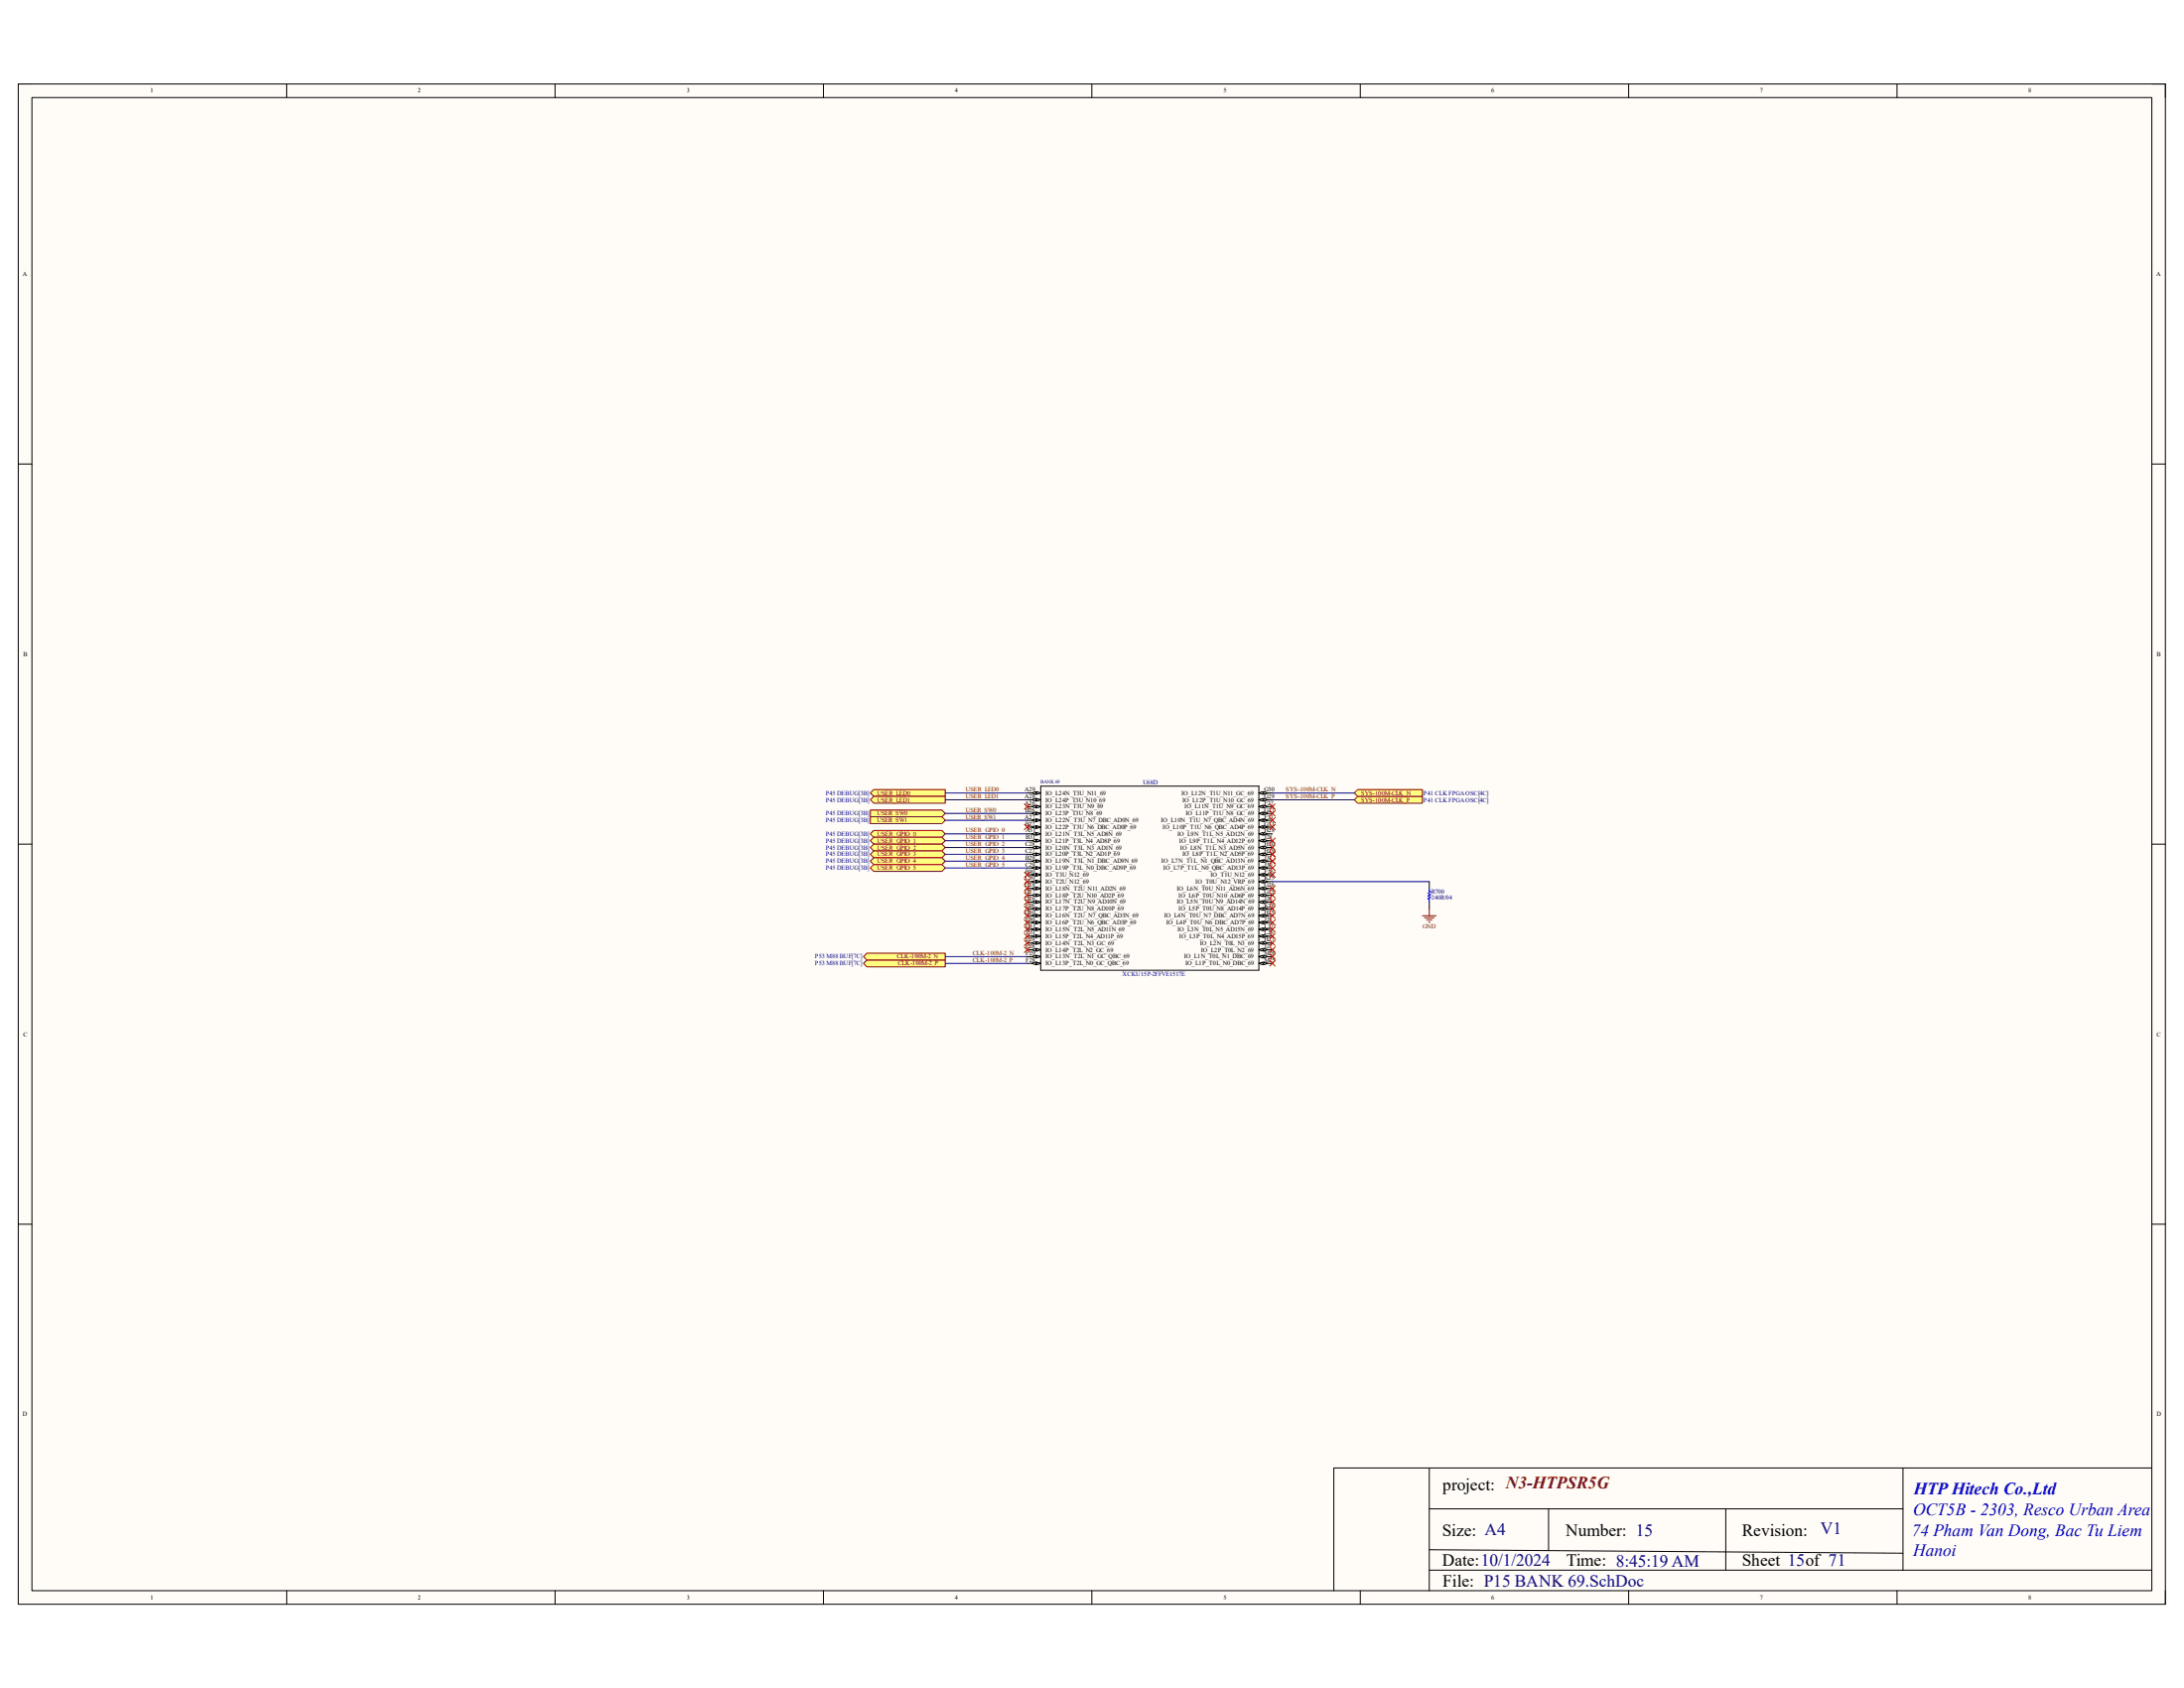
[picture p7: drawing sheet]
<svg xmlns="http://www.w3.org/2000/svg" width="279mm" height="216mm" viewBox="0 0 279 216" stroke-linecap="round" stroke-linejoin="round" font-family="sans-serif">
<path d="M2.3 10.7h274.7v194.5h-274.7z" fill-rule="evenodd" fill="#fffcf8"/>
<path d="M2.3 10.7h274.7v194.5h-274.7z" fill="none" stroke="#000" stroke-width=".13"/>
<path d="M4.1 12.5h271.2v191h-271.2z" fill-rule="evenodd" fill="#fffcf8"/>
<g fill="none" stroke="#000" stroke-width=".13">
<path d="M2.3 10.7h1.8M4.1 12.5h271.2v191h-271.2zM36.7 10.7v1.8M71 10.7v1.8M105.3 10.7v1.8M139.7 10.7v1.8M174 10.7v1.8M208.4 10.7v1.8M242.7 10.7v1.8M275.3 10.7h1.7v1.8M2.3 59.3h1.8M275.3 59.4h1.7"/>
<path d="M2.3 108h1.8M133.1 100.6h27.9v23.5h-27.9zM182.8 112.8v.8M182.8 115.4v.8M275.3 108h1.7M161 123.2h1.8M2.3 156.6h1.8M275.3 156.6h1.7M182.8 187.8v15.7M182.8 193h60.6M182.8 198.2l60.6 .5M198.1 193v5.3"/>
<path d="M220.8 193v7.8M243.4 187.8v13M275.3 187.8h-104.7v15.7M36.7 203.5v1.7M71 203.5v1.7M105.3 203.5v1.7M139.7 203.5v1.7M174 203.5v1.7M182.8 200.8h92.5M208.4 203.5v1.7M242.7 203.5v1.7M277 203.5v1.7"/>
</g>
<path d="M182.8 113.6v.4l.2 .1-.3 .1 .3 .2-.3 .2 .3 .2-.3 .1 .1 .1v.4" fill="none" stroke="#00f" stroke-width=".13"/>
<path d="M182 117.1h1.7M182.2 117.4h1.3M182.5 117.6h.7M182.8 117.9h.1M182.8 116.2v.9" fill="none" stroke="#800000" stroke-width=".13"/>
<path d="M161 123.2l.6-.2v.4z" fill="#f8fcff"/>
<path d="M161 123.2l.6-.2v.4z" fill="none" stroke="#000" stroke-width=".13"/>
<path d="M161.7 123l.5 .2-.5 .2z" fill="#f8fcff"/>
<path d="M161 122.4h1.8M161.7 123l.5 .2-.5 .2z" fill="none" stroke="#000" stroke-width=".13"/>
<path d="M161 122.4l.6-.2v.3z" fill="#f8fcff"/>
<path d="M161 122.4l.6-.2v.3z" fill="none" stroke="#000" stroke-width=".13"/>
<path d="M161.7 122.2l.5 .2-.5 .1z" fill="#f8fcff"/>
<path d="M161 121.5h1.8M161.7 122.2l.5 .2-.5 .1z" fill="none" stroke="#000" stroke-width=".13"/>
<path d="M161 121.5l.6-.2v.4z" fill="#f8fcff"/>
<path d="M161 121.5l.6-.2v.4z" fill="none" stroke="#000" stroke-width=".13"/>
<path d="M161.7 121.3l.5 .2-.5 .2z" fill="#f8fcff"/>
<path d="M161 120.6h1.8M161.7 121.3l.5 .2-.5 .2z" fill="none" stroke="#000" stroke-width=".13"/>
<path d="M161 120.6l.6-.2v.4z" fill="#f8fcff"/>
<path d="M161 120.6l.6-.2v.4z" fill="none" stroke="#000" stroke-width=".13"/>
<path d="M161.7 120.4l.5 .2-.5 .2z" fill="#f8fcff"/>
<path d="M161 119.7h1.8M161.7 120.4l.5 .2-.5 .2z" fill="none" stroke="#000" stroke-width=".13"/>
<path d="M161 119.7l.6-.1v.3z" fill="#f8fcff"/>
<path d="M161 119.7l.6-.1v.3z" fill="none" stroke="#000" stroke-width=".13"/>
<path d="M161.7 119.6l.5 .1-.5 .2z" fill="#f8fcff"/>
<path d="M161 118.9h1.8M161.7 119.6l.5 .1-.5 .2z" fill="none" stroke="#000" stroke-width=".13"/>
<path d="M161 118.9l.6-.2v.3z" fill="#f8fcff"/>
<path d="M161 118.9l.6-.2v.3z" fill="none" stroke="#000" stroke-width=".13"/>
<path d="M161.7 118.7l.5 .2-.5 .1z" fill="#f8fcff"/>
<path d="M161 118h1.8M161.7 118.7l.5 .2-.5 .1z" fill="none" stroke="#000" stroke-width=".13"/>
<path d="M161 118l.6-.2v.4z" fill="#f8fcff"/>
<path d="M161 118l.6-.2v.4z" fill="none" stroke="#000" stroke-width=".13"/>
<path d="M161.7 117.8l.5 .2-.5 .2z" fill="#f8fcff"/>
<path d="M161 117.1h1.8M161.7 117.8l.5 .2-.5 .2z" fill="none" stroke="#000" stroke-width=".13"/>
<path d="M161 117.1l.6-.2v.4z" fill="#f8fcff"/>
<path d="M161 117.1l.6-.2v.4z" fill="none" stroke="#000" stroke-width=".13"/>
<path d="M161.7 116.9l.5 .2-.5 .2z" fill="#f8fcff"/>
<path d="M161 116.2h1.8M161.7 116.9l.5 .2-.5 .2z" fill="none" stroke="#000" stroke-width=".13"/>
<path d="M161 116.2l.6-.1v.3z" fill="#f8fcff"/>
<path d="M161 116.2l.6-.1v.3z" fill="none" stroke="#000" stroke-width=".13"/>
<path d="M161.7 116.1l.5 .1-.5 .2z" fill="#f8fcff"/>
<path d="M161 115.4h1.8M161.7 116.1l.5 .1-.5 .2z" fill="none" stroke="#000" stroke-width=".13"/>
<path d="M161 115.4l.6-.2v.3z" fill="#f8fcff"/>
<path d="M161 115.4l.6-.2v.3z" fill="none" stroke="#000" stroke-width=".13"/>
<path d="M161.7 115.2l.5 .2-.5 .1z" fill="#f8fcff"/>
<path d="M161 114.5h1.8M161.7 115.2l.5 .2-.5 .1z" fill="none" stroke="#000" stroke-width=".13"/>
<path d="M161 114.5l.6-.2v.4z" fill="#f8fcff"/>
<path d="M161 114.5l.6-.2v.4z" fill="none" stroke="#000" stroke-width=".13"/>
<path d="M161.7 114.3l.5 .2-.5 .2z" fill="#f8fcff"/>
<path d="M161 113.6h1.8M161.7 114.3l.5 .2-.5 .2z" fill="none" stroke="#000" stroke-width=".13"/>
<path d="M161 113.6l.6-.1v.3z" fill="#f8fcff"/>
<path d="M161 113.6l.6-.1v.3z" fill="none" stroke="#000" stroke-width=".13"/>
<path d="M161.7 113.5l.5 .1-.5 .2z" fill="#f8fcff"/>
<path d="M161 112.8h1.8M161.7 113.5l.5 .1-.5 .2z" fill="none" stroke="#000" stroke-width=".13"/>
<path d="M161 112.8l.6-.2v.3z" fill="#f8fcff"/>
<path d="M161 112.8l.6-.2v.3z" fill="none" stroke="#000" stroke-width=".13"/>
<path d="M161.7 112.6l.5 .2-.5 .1z" fill="#f8fcff"/>
<path d="M161 111.9h1.8M161.7 112.6l.5 .2-.5 .1z" fill="none" stroke="#000" stroke-width=".13"/>
<path d="M161 111.9l.6-.2v.4z" fill="#f8fcff"/>
<path d="M161 111.9l.6-.2v.4z" fill="none" stroke="#000" stroke-width=".13"/>
<path d="M161.7 111.7l.5 .2-.5 .2z" fill="#f8fcff"/>
<path d="M161 111h1.8M161.7 111.7l.5 .2-.5 .2z" fill="none" stroke="#000" stroke-width=".13"/>
<path d="M161 111l.6-.2v.4z" fill="#f8fcff"/>
<path d="M161 111l.6-.2v.4z" fill="none" stroke="#000" stroke-width=".13"/>
<path d="M161.7 110.8l.5 .2-.5 .2z" fill="#f8fcff"/>
<path d="M161 110.1h1.8M161.7 110.8l.5 .2-.5 .2z" fill="none" stroke="#000" stroke-width=".13"/>
<path d="M161 110.1l.6-.1v.3z" fill="#f8fcff"/>
<path d="M161 110.1l.6-.1v.3z" fill="none" stroke="#000" stroke-width=".13"/>
<path d="M161.7 110l.5 .1-.5 .2z" fill="#f8fcff"/>
<path d="M161 109.3h1.8M161.7 110l.5 .1-.5 .2z" fill="none" stroke="#000" stroke-width=".13"/>
<path d="M161 109.3l.6-.2v.3z" fill="#f8fcff"/>
<path d="M161 109.3l.6-.2v.3z" fill="none" stroke="#000" stroke-width=".13"/>
<path d="M161.7 109.1l.5 .2-.5 .1z" fill="#f8fcff"/>
<path d="M161 108.4h1.8M161.7 109.1l.5 .2-.5 .1z" fill="none" stroke="#000" stroke-width=".13"/>
<path d="M161 108.4l.6-.2v.4z" fill="#f8fcff"/>
<path d="M161 108.4l.6-.2v.4z" fill="none" stroke="#000" stroke-width=".13"/>
<path d="M161.7 108.2l.5 .2-.5 .2z" fill="#f8fcff"/>
<path d="M161 107.5h1.8M161.7 108.2l.5 .2-.5 .2z" fill="none" stroke="#000" stroke-width=".13"/>
<path d="M161 107.5l.6-.1v.3z" fill="#f8fcff"/>
<path d="M161 107.5l.6-.1v.3z" fill="none" stroke="#000" stroke-width=".13"/>
<path d="M161.7 107.4l.5 .1-.5 .2z" fill="#f8fcff"/>
<path d="M161 106.7h1.8M161.7 107.4l.5 .1-.5 .2z" fill="none" stroke="#000" stroke-width=".13"/>
<path d="M161 106.7l.6-.2v.3z" fill="#f8fcff"/>
<path d="M161 106.7l.6-.2v.3z" fill="none" stroke="#000" stroke-width=".13"/>
<path d="M161.7 106.5l.5 .2-.5 .1z" fill="#f8fcff"/>
<path d="M161 105.8h1.8M161.7 106.5l.5 .2-.5 .1z" fill="none" stroke="#000" stroke-width=".13"/>
<path d="M161 105.8l.6-.2v.4z" fill="#f8fcff"/>
<path d="M161 105.8l.6-.2v.4z" fill="none" stroke="#000" stroke-width=".13"/>
<path d="M161.7 105.6l.5 .2-.5 .2z" fill="#f8fcff"/>
<path d="M161 104.9h1.8M161.7 105.6l.5 .2-.5 .2z" fill="none" stroke="#000" stroke-width=".13"/>
<path d="M161 104.9l.6-.2v.4z" fill="#f8fcff"/>
<path d="M161 104.9l.6-.2v.4z" fill="none" stroke="#000" stroke-width=".13"/>
<path d="M161.7 104.7l.5 .2-.5 .2z" fill="#f8fcff"/>
<path d="M161 104h1.8M161.7 104.7l.5 .2-.5 .2z" fill="none" stroke="#000" stroke-width=".13"/>
<path d="M161 104l.6-.1v.3z" fill="#f8fcff"/>
<path d="M161 104l.6-.1v.3z" fill="none" stroke="#000" stroke-width=".13"/>
<path d="M161.7 103.9l.5 .1-.5 .2z" fill="#f8fcff"/>
<path d="M161 103.2h1.8M161.7 103.9l.5 .1-.5 .2z" fill="none" stroke="#000" stroke-width=".13"/>
<path d="M161 103.2l.6-.2v.3z" fill="#f8fcff"/>
<path d="M161 103.2l.6-.2v.3z" fill="none" stroke="#000" stroke-width=".13"/>
<path d="M161.7 103l.5 .2-.5 .1z" fill="#f8fcff"/>
<path d="M161 102.3h1.8M161.7 103l.5 .2-.5 .1z" fill="none" stroke="#000" stroke-width=".13"/>
<path d="M161 102.3l.6-.2v.4z" fill="#f8fcff"/>
<path d="M161 102.3l.6-.2v.4z" fill="none" stroke="#000" stroke-width=".13"/>
<path d="M161.7 102.1l.5 .2-.5 .2z" fill="#f8fcff"/>
<path d="M161 101.4h1.8M161.7 102.1l.5 .2-.5 .2z" fill="none" stroke="#000" stroke-width=".13"/>
<path d="M161 101.4l.6-.1v.3z" fill="#f8fcff"/>
<path d="M161 101.4l.6-.1v.3z" fill="none" stroke="#000" stroke-width=".13"/>
<path d="M161.7 101.3l.5 .1-.5 .2z" fill="#f8fcff"/>
<path d="M161.7 101.3l.5 .1-.5 .2zM131.4 123.2h1.7" fill="none" stroke="#000" stroke-width=".13"/>
<path d="M132.6 123l.5 .2-.5 .2z" fill="#f8fcff"/>
<path d="M132.6 123l.5 .2-.5 .2z" fill="none" stroke="#000" stroke-width=".13"/>
<path d="M132 123.2l.5-.2v.4z" fill="#f8fcff"/>
<path d="M131.4 122.4h1.7M132 123.2l.5-.2v.4z" fill="none" stroke="#000" stroke-width=".13"/>
<path d="M132.6 122.2l.5 .2-.5 .1z" fill="#f8fcff"/>
<path d="M132.6 122.2l.5 .2-.5 .1z" fill="none" stroke="#000" stroke-width=".13"/>
<path d="M132 122.4l.5-.2v.3z" fill="#f8fcff"/>
<path d="M131.4 121.5h1.7M132 122.4l.5-.2v.3z" fill="none" stroke="#000" stroke-width=".13"/>
<path d="M132.6 121.3l.5 .2-.5 .2z" fill="#f8fcff"/>
<path d="M132.6 121.3l.5 .2-.5 .2z" fill="none" stroke="#000" stroke-width=".13"/>
<path d="M132 121.5l.5-.2v.4z" fill="#f8fcff"/>
<path d="M131.4 120.6h1.7M132 121.5l.5-.2v.4z" fill="none" stroke="#000" stroke-width=".13"/>
<path d="M132.6 120.4l.5 .2-.5 .2z" fill="#f8fcff"/>
<path d="M132.6 120.4l.5 .2-.5 .2z" fill="none" stroke="#000" stroke-width=".13"/>
<path d="M132 120.6l.5-.2v.4z" fill="#f8fcff"/>
<path d="M131.4 119.7h1.7M132 120.6l.5-.2v.4z" fill="none" stroke="#000" stroke-width=".13"/>
<path d="M132.6 119.6l.5 .1-.5 .2z" fill="#f8fcff"/>
<path d="M132.6 119.6l.5 .1-.5 .2z" fill="none" stroke="#000" stroke-width=".13"/>
<path d="M132 119.7l.5-.1v.3z" fill="#f8fcff"/>
<path d="M131.4 118.9h1.7M132 119.7l.5-.1v.3z" fill="none" stroke="#000" stroke-width=".13"/>
<path d="M132.6 118.7l.5 .2-.5 .1z" fill="#f8fcff"/>
<path d="M132.6 118.7l.5 .2-.5 .1z" fill="none" stroke="#000" stroke-width=".13"/>
<path d="M132 118.9l.5-.2v.3z" fill="#f8fcff"/>
<path d="M131.4 118h1.7M132 118.9l.5-.2v.3z" fill="none" stroke="#000" stroke-width=".13"/>
<path d="M132.6 117.8l.5 .2-.5 .2z" fill="#f8fcff"/>
<path d="M132.6 117.8l.5 .2-.5 .2z" fill="none" stroke="#000" stroke-width=".13"/>
<path d="M132 118l.5-.2v.4z" fill="#f8fcff"/>
<path d="M131.4 117.1h1.7M132 118l.5-.2v.4z" fill="none" stroke="#000" stroke-width=".13"/>
<path d="M132.6 116.9l.5 .2-.5 .2z" fill="#f8fcff"/>
<path d="M132.6 116.9l.5 .2-.5 .2z" fill="none" stroke="#000" stroke-width=".13"/>
<path d="M132 117.1l.5-.2v.4z" fill="#f8fcff"/>
<path d="M131.4 116.2h1.7M132 117.1l.5-.2v.4z" fill="none" stroke="#000" stroke-width=".13"/>
<path d="M132.6 116.1l.5 .1-.5 .2z" fill="#f8fcff"/>
<path d="M132.6 116.1l.5 .1-.5 .2z" fill="none" stroke="#000" stroke-width=".13"/>
<path d="M132 116.2l.5-.1v.3z" fill="#f8fcff"/>
<path d="M131.4 115.4h1.7M132 116.2l.5-.1v.3z" fill="none" stroke="#000" stroke-width=".13"/>
<path d="M132.6 115.2l.5 .2-.5 .1z" fill="#f8fcff"/>
<path d="M132.6 115.2l.5 .2-.5 .1z" fill="none" stroke="#000" stroke-width=".13"/>
<path d="M132 115.4l.5-.2v.3z" fill="#f8fcff"/>
<path d="M131.4 114.5h1.7M132 115.4l.5-.2v.3z" fill="none" stroke="#000" stroke-width=".13"/>
<path d="M132.6 114.3l.5 .2-.5 .2z" fill="#f8fcff"/>
<path d="M132.6 114.3l.5 .2-.5 .2z" fill="none" stroke="#000" stroke-width=".13"/>
<path d="M132 114.5l.5-.2v.4z" fill="#f8fcff"/>
<path d="M131.4 113.6h1.7M132 114.5l.5-.2v.4z" fill="none" stroke="#000" stroke-width=".13"/>
<path d="M132.6 113.5l.5 .1-.5 .2z" fill="#f8fcff"/>
<path d="M132.6 113.5l.5 .1-.5 .2z" fill="none" stroke="#000" stroke-width=".13"/>
<path d="M132 113.6l.5-.1v.3z" fill="#f8fcff"/>
<path d="M131.4 112.8h1.7M132 113.6l.5-.1v.3z" fill="none" stroke="#000" stroke-width=".13"/>
<path d="M132.6 112.6l.5 .2-.5 .1z" fill="#f8fcff"/>
<path d="M132.6 112.6l.5 .2-.5 .1z" fill="none" stroke="#000" stroke-width=".13"/>
<path d="M132 112.8l.5-.2v.3z" fill="#f8fcff"/>
<path d="M131.4 111.9h1.7M132 112.8l.5-.2v.3z" fill="none" stroke="#000" stroke-width=".13"/>
<path d="M132.6 111.7l.5 .2-.5 .2z" fill="#f8fcff"/>
<path d="M132.6 111.7l.5 .2-.5 .2z" fill="none" stroke="#000" stroke-width=".13"/>
<path d="M132 111.9l.5-.2v.4z" fill="#f8fcff"/>
<path d="M131.4 111h1.7M132 111.9l.5-.2v.4z" fill="none" stroke="#000" stroke-width=".13"/>
<path d="M132.6 110.8l.5 .2-.5 .2z" fill="#f8fcff"/>
<path d="M132.6 110.8l.5 .2-.5 .2z" fill="none" stroke="#000" stroke-width=".13"/>
<path d="M132 111l.5-.2v.4z" fill="#f8fcff"/>
<path d="M131.4 110.1h1.7M132 111l.5-.2v.4z" fill="none" stroke="#000" stroke-width=".13"/>
<path d="M132.6 110l.5 .1-.5 .2z" fill="#f8fcff"/>
<path d="M132.6 110l.5 .1-.5 .2z" fill="none" stroke="#000" stroke-width=".13"/>
<path d="M132 110.1l.5-.1v.3z" fill="#f8fcff"/>
<path d="M131.4 109.3h1.7M132 110.1l.5-.1v.3z" fill="none" stroke="#000" stroke-width=".13"/>
<path d="M132.6 109.1l.5 .2-.5 .1z" fill="#f8fcff"/>
<path d="M132.6 109.1l.5 .2-.5 .1z" fill="none" stroke="#000" stroke-width=".13"/>
<path d="M132 109.3l.5-.2v.3z" fill="#f8fcff"/>
<path d="M131.4 108.4h1.7M132 109.3l.5-.2v.3z" fill="none" stroke="#000" stroke-width=".13"/>
<path d="M132.6 108.2l.5 .2-.5 .2z" fill="#f8fcff"/>
<path d="M132.6 108.2l.5 .2-.5 .2z" fill="none" stroke="#000" stroke-width=".13"/>
<path d="M132 108.4l.5-.2v.4z" fill="#f8fcff"/>
<path d="M131.4 107.5h1.7M132 108.4l.5-.2v.4z" fill="none" stroke="#000" stroke-width=".13"/>
<path d="M132.6 107.4l.5 .1-.5 .2z" fill="#f8fcff"/>
<path d="M132.6 107.4l.5 .1-.5 .2z" fill="none" stroke="#000" stroke-width=".13"/>
<path d="M132 107.5l.5-.1v.3z" fill="#f8fcff"/>
<path d="M131.4 106.7h1.7M132 107.5l.5-.1v.3z" fill="none" stroke="#000" stroke-width=".13"/>
<path d="M132.6 106.5l.5 .2-.5 .1z" fill="#f8fcff"/>
<path d="M132.6 106.5l.5 .2-.5 .1z" fill="none" stroke="#000" stroke-width=".13"/>
<path d="M132 106.7l.5-.2v.3z" fill="#f8fcff"/>
<path d="M131.4 105.8h1.7M132 106.7l.5-.2v.3z" fill="none" stroke="#000" stroke-width=".13"/>
<path d="M132.6 105.6l.5 .2-.5 .2z" fill="#f8fcff"/>
<path d="M132.6 105.6l.5 .2-.5 .2z" fill="none" stroke="#000" stroke-width=".13"/>
<path d="M132 105.8l.5-.2v.4z" fill="#f8fcff"/>
<path d="M131.4 104.9h1.7M132 105.8l.5-.2v.4z" fill="none" stroke="#000" stroke-width=".13"/>
<path d="M132.6 104.7l.5 .2-.5 .2z" fill="#f8fcff"/>
<path d="M132.6 104.7l.5 .2-.5 .2z" fill="none" stroke="#000" stroke-width=".13"/>
<path d="M132 104.9l.5-.2v.4z" fill="#f8fcff"/>
<path d="M131.4 104h1.7M132 104.9l.5-.2v.4z" fill="none" stroke="#000" stroke-width=".13"/>
<path d="M132.6 103.9l.5 .1-.5 .2z" fill="#f8fcff"/>
<path d="M132.6 103.9l.5 .1-.5 .2z" fill="none" stroke="#000" stroke-width=".13"/>
<path d="M132 104l.5-.1v.3z" fill="#f8fcff"/>
<path d="M131.4 103.2h1.7M132 104l.5-.1v.3z" fill="none" stroke="#000" stroke-width=".13"/>
<path d="M132.6 103l.5 .2-.5 .1z" fill="#f8fcff"/>
<path d="M132.6 103l.5 .2-.5 .1z" fill="none" stroke="#000" stroke-width=".13"/>
<path d="M132 103.2l.5-.2v.3z" fill="#f8fcff"/>
<path d="M131.4 102.3h1.7M132 103.2l.5-.2v.3z" fill="none" stroke="#000" stroke-width=".13"/>
<path d="M132.6 102.1l.5 .2-.5 .2z" fill="#f8fcff"/>
<path d="M132.6 102.1l.5 .2-.5 .2z" fill="none" stroke="#000" stroke-width=".13"/>
<path d="M132 102.3l.5-.2v.4z" fill="#f8fcff"/>
<path d="M131.4 101.4h1.7M132 102.3l.5-.2v.4z" fill="none" stroke="#000" stroke-width=".13"/>
<path d="M132.6 101.3l.5 .1-.5 .2z" fill="#f8fcff"/>
<path d="M132.6 101.3l.5 .1-.5 .2z" fill="none" stroke="#000" stroke-width=".13"/>
<path d="M132 101.4l.5-.1v.3z" fill="#f8fcff"/>
<path d="M132 101.4l.5-.1v.3z" fill="none" stroke="#000" stroke-width=".13"/>
<path d="M111.8 101h9.1v.9h-9.1l-.5-.5z" fill-rule="evenodd" fill="#ffff80"/>
<path d="M111.8 101h9.1v.9h-9.1l-.5-.5z" fill="none" stroke="#800000" stroke-width=".13"/>
<path d="M111.3 102.3l.5-.4h9.1v.8h-9.1z" fill-rule="evenodd" fill="#ffff80"/>
<path d="M111.3 102.3l.5-.4h9.1v.8h-9.1z" fill="none" stroke="#800000" stroke-width=".13"/>
<path d="M111.3 103.6h9.2l.4 .4-.4 .5h-9.2z" fill-rule="evenodd" fill="#ffff80"/>
<path d="M111.3 103.6h9.2l.4 .4-.4 .5h-9.2z" fill="none" stroke="#800000" stroke-width=".13"/>
<path d="M111.3 104.5h9.2l.4 .4-.4 .4h-9.2z" fill-rule="evenodd" fill="#ffff80"/>
<path d="M111.3 104.5h9.2l.4 .4-.4 .4h-9.2z" fill="none" stroke="#800000" stroke-width=".13"/>
<path d="M111.8 106.2h8.7l.4 .5-.4 .4h-8.7l-.5-.4z" fill-rule="evenodd" fill="#ffff80"/>
<path d="M111.8 106.2h8.7l.4 .5-.4 .4h-8.7l-.5-.4z" fill="none" stroke="#800000" stroke-width=".13"/>
<path d="M111.3 107.5l.5-.4h8.7l.4 .4-.4 .5h-8.7z" fill-rule="evenodd" fill="#ffff80"/>
<path d="M111.3 107.5l.5-.4h8.7l.4 .4-.4 .5h-8.7z" fill="none" stroke="#800000" stroke-width=".13"/>
<path d="M111.8 108h8.7l.4 .4-.4 .4h-8.7l-.5-.4z" fill-rule="evenodd" fill="#ffff80"/>
<path d="M111.8 108h8.7l.4 .4-.4 .4h-8.7l-.5-.4z" fill="none" stroke="#800000" stroke-width=".13"/>
<path d="M111.8 108.8h8.7l.4 .5-.4 .4h-8.7l-.5-.4z" fill-rule="evenodd" fill="#ffff80"/>
<path d="M111.8 108.8h8.7l.4 .5-.4 .4h-8.7l-.5-.4z" fill="none" stroke="#800000" stroke-width=".13"/>
<path d="M111.8 109.7h8.7l.4 .4-.4 .5h-8.7l-.5-.5z" fill-rule="evenodd" fill="#ffff80"/>
<path d="M111.8 109.7h8.7l.4 .4-.4 .5h-8.7l-.5-.5z" fill="none" stroke="#800000" stroke-width=".13"/>
<path d="M111.3 111l.5-.4h8.7l.4 .4-.4 .5h-8.7z" fill-rule="evenodd" fill="#ffff80"/>
<path d="M111.3 111l.5-.4h8.7l.4 .4-.4 .5h-8.7z" fill="none" stroke="#800000" stroke-width=".13"/>
<path d="M110.9 122.8h10v.9h-10l-.4-.5z" fill-rule="evenodd" fill="#ffff80"/>
<path d="M110.9 122.8h10v.9h-10l-.4-.5z" fill="none" stroke="#800000" stroke-width=".13"/>
<path d="M110.9 121.9h10v.9h-10l-.4-.4z" fill-rule="evenodd" fill="#ffff80"/>
<path d="M110.9 121.9h10v.9h-10l-.4-.4z" fill="none" stroke="#800000" stroke-width=".13"/>
<path d="M173.7 101.9h8.3v.8h-8.3l-.4-.4z" fill-rule="evenodd" fill="#ffff80"/>
<path d="M173.7 101.9h8.3v.8h-8.3l-.4-.4z" fill="none" stroke="#800000" stroke-width=".13"/>
<path d="M173.7 101h8.3v.9h-8.3l-.4-.5z" fill-rule="evenodd" fill="#ffff80"/>
<path d="M173.7 101h8.3v.9h-8.3l-.4-.5z" fill="none" stroke="#800000" stroke-width=".13"/>
<g fill="none" stroke="#000080" stroke-width=".13">
<path d="M120.9 102.3h10.5M120.9 111h10.5M120.9 110.1h10.5M120.9 109.3h10.5M120.9 108.4h10.5M120.9 107.5h10.5M120.9 106.7h10.5M120.9 104.9h10.5M120.9 104h10.5M120.9 101.4h10.5M162.8 102.3h10.5M162.8 112.8h20"/>
<path d="M162.8 101.4h10.5M120.9 123.2h10.5M120.9 122.4h10.5"/>
</g>
<g fill="none" stroke="#f00" stroke-width=".13">
<path d="M131 111.5l.7 .7M131 112.4l.7 .7M131 113.3l.7 .7M131 114.2l.7 .7M131 115l.7 .7M131 115.9l.7 .7M131 116.8l.7 .7M131 117.6l.7 .7M131 118.5l.7 .7M131 119.4l.7 .7M131 102.8l.7 .7M131 105.4l.7 .7"/>
<path d="M131.7 111.5l-.7 .7M131.7 112.4l-.7 .7M131.7 113.3l-.7 .7M131.7 114.2l-.7 .7M131.7 115l-.7 .7M131.7 115.9l-.7 .7M131.7 116.8l-.7 .7M131.7 117.6l-.7 .7M131.7 118.5l-.7 .7M131.7 119.4l-.7 .7M131.7 102.8l-.7 .7M131.7 105.4l-.7 .7"/>
<path d="M162.4 102.8l.7 .7M162.4 103.7l.7 .7M162.4 104.6l.7 .7M162.4 105.4l.7 .7M162.4 107.2l.7 .7M162.4 108.1l.7 .6M162.4 108.9l.7 .7M162.4 109.8l.7 .7M162.4 110.7l.7 .7M162.4 111.5l.7 .7M162.4 113.3l.7 .7M162.4 114.2l.7 .7"/>
<path d="M162.4 115l.7 .7M162.4 115.9l.7 .7M162.4 116.8l.7 .7M162.4 117.6l.7 .7M162.4 118.5l.7 .7M162.4 119.4l.7 .7M163.1 102.8l-.7 .7M163.1 103.7l-.7 .7M163.1 104.6l-.7 .7M163.1 105.4l-.7 .7M163.1 107.2l-.7 .7M163.1 108.1l-.7 .6"/>
<path d="M163.1 108.9l-.7 .7M163.1 109.8l-.7 .7M163.1 110.7l-.7 .7M163.1 111.5l-.7 .7M163.1 113.3l-.7 .7M163.1 114.2l-.7 .7M163.1 115l-.7 .7M163.1 115.9l-.7 .7M163.1 116.8l-.7 .7M163.1 117.6l-.7 .7M163.1 118.5l-.7 .7M163.1 119.4l-.7 .7"/>
<path d="M131 120.3l.7 .7M131 121.1l.7 .7M131.7 120.3l-.7 .7M131.7 121.1l-.7 .7M162.4 120.3l.7 .7M162.4 121.1l.7 .7M162.4 122l.7 .7M162.4 122.9l.7 .7M163.1 120.3l-.7 .7M163.1 121.1l-.7 .7M163.1 122l-.7 .7M163.1 122.9l-.7 .7"/>
</g>
<g font-size="2.2">
<text x="184.6" y="190.6">project: N3-HTPSR5G</text>
<text x="184.5" y="196.4">Size: A4</text>
<text x="200.3" y="196.4">Number: 15</text>
<text x="222.8" y="196.4">Revision:</text>
<text x="184.5" y="200.3">Date:10/1/2024</text>
<text x="184.6" y="202.9">File: P15 BANK 69.SchDoc</text>
<text x="200.4" y="200.3">Time: 8:45:19 AM</text>
<text x="222.8" y="200.3">Sheet 15of 71</text>
</g>
<g font-size="2.2" fill="#00f">
<text x="244.8" y="191.2">HTP Hitech Co.,Ltd</text>
<text x="244.6" y="196.5">74 Pham Van Dong, Bac Tu Liem</text>
<text x="244.7" y="193.8">OCT5B - 2303, Resco Urban Area</text>
<text x="244.7" y="199.1">Hanoi</text>
</g>
<text font-size="2.2" fill="#000080" x="232.9" y="196.3">V1</text>
<g font-size=".8">
<text x="19.2" y="11.9">1</text>
<text x="53.5" y="11.9">2</text>
<text x="87.8" y="11.9">3</text>
<text x="122.1" y="11.9">4</text>
<text x="156.5" y="11.9">5</text>
<text x="190.8" y="11.9">6</text>
<text x="225.1" y="11.9">7</text>
<text x="259.5" y="11.9">8</text>
<text x="2.9" y="35.3">A</text>
<text x="275.8" y="35.3">A</text>
<text x="3" y="83.9">B</text>
<text x="275.9" y="83.9">B</text>
<text x="131.1" y="101.3">A29</text>
<text x="133.7" y="101.7">IO_L24N_T3U_N11_69</text>
<text x="151.1" y="101.7">IO_L12N_T1U_N11_GC_69</text>
<text x="161.7" y="101.3">G30</text>
<text x="131.1" y="104.7">A27</text>
<text x="131.1" y="103">A26</text>
<text x="131.1" y="102.1">A28</text>
<text x="131.1" y="105.6">B27</text>
<text x="131.1" y="103.8">B26</text>
<text x="131.2" y="106.5">A31</text>
<text x="131.2" y="107.4">B31</text>
<text x="133.7" y="107.8">IO_L21P_T3L_N4_AD8P_69</text>
<text x="133.7" y="106.9">IO_L21N_T3L_N5_AD8N_69</text>
<text x="133.7" y="106">IO_L22P_T3U_N6_DBC_AD0P_69</text>
<text x="133.7" y="105.2">IO_L22N_T3U_N7_DBC_AD0N_69</text>
<text x="133.7" y="104.3">IO_L23P_T3U_N8_69</text>
<text x="133.7" y="103.4">IO_L23N_T3U_N9_69</text>
<text x="133.7" y="102.6">IO_L24P_T3U_N10_69</text>
<text x="148.5" y="105.2">IO_L10N_T1U_N7_QBC_AD4N_69</text>
<text x="148.8" y="106">IO_L10P_T1U_N6_QBC_AD4P_69</text>
<text x="150.6" y="106.9">IO_L9N_T1L_N5_AD12N_69</text>
<text x="150.9" y="107.8">IO_L9P_T1L_N4_AD12P_69</text>
<text x="151.3" y="102.6">IO_L12P_T1U_N10_GC_69</text>
<text x="151.6" y="103.4">IO_L11N_T1U_N9_GC_69</text>
<text x="151.7" y="104.3">IO_L11P_T1U_N8_GC_69</text>
<text x="161.7" y="107.4">J28</text>
<text x="161.7" y="106.5">H28</text>
<text x="161.7" y="105.6">G31</text>
<text x="161.7" y="104.7">F31</text>
<text x="161.7" y="103.8">G27</text>
<text x="161.7" y="103">F27</text>
<text x="161.7" y="102.1">G29</text>
<text x="131.1" y="113.5">D28</text>
<text x="131.1" y="112.6">C30</text>
<text x="131.1" y="111.7">B30</text>
<text x="131.1" y="110.8">C29</text>
<text x="131.1" y="110">B29</text>
<text x="131.1" y="109.1">C27</text>
<text x="131.1" y="108.2">C28</text>
<text x="133.7" y="113.9">IO_L18N_T2U_N11_AD2N_69</text>
<text x="133.7" y="113">IO_T2U_N12_69</text>
<text x="133.7" y="112.1">IO_T3U_N12_69</text>
<text x="133.7" y="111.3">IO_L19P_T3L_N0_DBC_AD9P_69</text>
<text x="133.7" y="110.4">IO_L19N_T3L_N1_DBC_AD9N_69</text>
<text x="133.7" y="109.5">IO_L20P_T3L_N2_AD1P_69</text>
<text x="133.7" y="108.7">IO_L20N_T3L_N3_AD1N_69</text>
<text x="148.6" y="110.4">IO_L7N_T1L_N1_QBC_AD13N_69</text>
<text x="148.8" y="111.3">IO_L7P_T1L_N0_QBC_AD13P_69</text>
<text x="150.5" y="113.9">IO_L6N_T0U_N11_AD6N_69</text>
<text x="151" y="108.7">IO_L8N_T1L_N3_AD5N_69</text>
<text x="151.3" y="109.5">IO_L8P_T1L_N2_AD5P_69</text>
<text x="153" y="113">IO_T0U_N12_VRP_69</text>
<text x="154.9" y="112.1">IO_T1U_N12_69</text>
<text x="161.7" y="113.5">G26</text>
<text x="161.7" y="112.6">K25</text>
<text x="161.7" y="111.7">F26</text>
<text x="161.7" y="110.8">J30</text>
<text x="161.7" y="110">J31</text>
<text x="161.7" y="109.1">H29</text>
<text x="161.7" y="108.2">H30</text>
<text x="131.1" y="116.9">D30</text>
<text x="131.1" y="115.2">D26</text>
<text x="131.1" y="114.3">D27</text>
<text x="131.2" y="118.7">D31</text>
<text x="131.2" y="117.8">E30</text>
<text x="131.2" y="116.1">E26</text>
<text x="131.3" y="119.5">E31</text>
<text x="133.7" y="120">IO_L15P_T2L_N4_AD11P_69</text>
<text x="133.7" y="119.1">IO_L15N_T2L_N5_AD11N_69</text>
<text x="133.7" y="118.2">IO_L16P_T2U_N6_QBC_AD3P_69</text>
<text x="133.7" y="117.4">IO_L16N_T2U_N7_QBC_AD3N_69</text>
<text x="133.7" y="116.5">IO_L17P_T2U_N8_AD10P_69</text>
<text x="133.7" y="115.6">IO_L17N_T2U_N9_AD10N_69</text>
<text x="133.7" y="114.8">IO_L18P_T2U_N10_AD2P_69</text>
<text x="148.9" y="117.4">IO_L4N_T0U_N7_DBC_AD7N_69</text>
<text x="149.2" y="118.2">IO_L4P_T0U_N6_DBC_AD7P_69</text>
<text x="150.5" y="115.6">IO_L5N_T0U_N9_AD14N_69</text>
<text x="150.6" y="119.1">IO_L3N_T0L_N5_AD15N_69</text>
<text x="150.8" y="116.5">IO_L5P_T0U_N8_AD14P_69</text>
<text x="150.8" y="114.8">IO_L6P_T0U_N10_AD6P_69</text>
<text x="150.9" y="120">IO_L3P_T0L_N4_AD15P_69</text>
<text x="161.7" y="119.5">L26</text>
<text x="161.7" y="118.7">L27</text>
<text x="161.7" y="117.8">J25</text>
<text x="161.7" y="116.9">H25</text>
<text x="161.7" y="116.1">K26</text>
<text x="161.7" y="115.2">J26</text>
<text x="161.7" y="114.3">G25</text>
<text x="131.2" y="121.3">E28</text>
<text x="131.2" y="120.4">E29</text>
<text x="131.2" y="123.1">F28</text>
<text x="131.2" y="122.2">F29</text>
<text x="133.7" y="123.5">IO_L13P_T2L_N0_GC_QBC_69</text>
<text x="133.7" y="122.6">IO_L13N_T2L_N1_GC_QBC_69</text>
<text x="133.7" y="121.8">IO_L14P_T2L_N2_GC_69</text>
<text x="133.7" y="120.9">IO_L14N_T2L_N3_GC_69</text>
<text x="151.5" y="122.6">IO_L1N_T0L_N1_DBC_69</text>
<text x="151.6" y="123.5">IO_L1P_T0L_N0_DBC_69</text>
<text x="153.5" y="120.9">IO_L2N_T0L_N3_69</text>
<text x="153.6" y="121.8">IO_L2P_T0L_N2_69</text>
<text x="161.7" y="123.1">M25</text>
<text x="161.7" y="122.2">M26</text>
<text x="161.7" y="121.3">J27</text>
<text x="161.7" y="120.4">H27</text>
<text x="3" y="132.5">C</text>
<text x="275.9" y="132.5">C</text>
<text x="2.9" y="181.1">D</text>
<text x="275.9" y="181.1">D</text>
<text x="19.2" y="204.6">1</text>
<text x="53.5" y="204.6">2</text>
<text x="87.8" y="204.6">3</text>
<text x="122.1" y="204.6">4</text>
<text x="156.5" y="204.6">5</text>
<text x="190.8" y="204.6">6</text>
<text x="225.1" y="204.6">7</text>
<text x="259.5" y="204.6">8</text>
</g>
<g font-size=".8" fill="#000080">
<text x="105.6" y="101.7">P45 DEBUG[3B]</text>
<text x="146.2" y="100.4">U68D</text>
<text x="182.1" y="101.7">P41 CLK FPGA OSC[4C]</text>
<text x="105.6" y="102.6">P45 DEBUG[3B]</text>
<text x="105.6" y="104.3">P45 DEBUG[3B]</text>
<text x="105.6" y="105.2">P45 DEBUG[3B]</text>
<text x="105.6" y="106.9">P45 DEBUG[3B]</text>
<text x="105.6" y="107.8">P45 DEBUG[3B]</text>
<text x="182.1" y="102.6">P41 CLK FPGA OSC[4C]</text>
<text x="105.6" y="108.7">P45 DEBUG[3B]</text>
<text x="105.6" y="109.5">P45 DEBUG[3B]</text>
<text x="105.6" y="110.4">P45 DEBUG[3B]</text>
<text x="105.6" y="111.3">P45 DEBUG[3B]</text>
<text x="183.1" y="115.1">240R/04</text>
<text x="183.1" y="114.3">R700</text>
<text x="104.3" y="123.5">P53 M88 BUF[7C]</text>
<text x="104.3" y="122.6">P53 M88 BUF[7C]</text>
<text x="143.6" y="124.8">XCKU15P-2FFVE1517E</text>
</g>
<g font-size=".8" fill="#800000">
<text x="112.2" y="101.7">USER_LED0</text>
<text x="123.5" y="101.3">USER_LED0</text>
<text x="164.5" y="101.3">SYS-100M-CLK_N</text>
<text x="174.1" y="101.7">SYS-100M-CLK_N</text>
<text x="112.2" y="102.6">USER_LED1</text>
<text x="112.2" y="104.3">USER_SW0</text>
<text x="112.2" y="105.2">USER_SW1</text>
<text x="112.2" y="106.9">USER_GPIO_0</text>
<text x="112.2" y="107.8">USER_GPIO_1</text>
<text x="123.5" y="102.1">USER_LED1</text>
<text x="123.5" y="103.8">USER_SW0</text>
<text x="123.5" y="104.7">USER_SW1</text>
<text x="123.5" y="106.5">USER_GPIO_0</text>
<text x="123.5" y="107.4">USER_GPIO_1</text>
<text x="164.5" y="102.1">SYS-100M-CLK_P</text>
<text x="174.1" y="102.6">SYS-100M-CLK_P</text>
<text x="112.2" y="108.7">USER_GPIO_2</text>
<text x="112.2" y="109.5">USER_GPIO_3</text>
<text x="112.2" y="110.4">USER_GPIO_4</text>
<text x="112.2" y="111.3">USER_GPIO_5</text>
<text x="123.5" y="108.2">USER_GPIO_2</text>
<text x="123.5" y="109.1">USER_GPIO_3</text>
<text x="123.5" y="110">USER_GPIO_4</text>
<text x="123.5" y="110.8">USER_GPIO_5</text>
<text x="182" y="118.7">GND</text>
<text x="114.7" y="122.6">CLK-100M-2_N</text>
<text x="114.9" y="123.5">CLK-100M-2_P</text>
<text x="124.4" y="122.2">CLK-100M-2_N</text>
<text x="124.4" y="123.1">CLK-100M-2_P</text>
</g>
<text font-size=".6" fill="#000080" x="133.1" y="100.2">BANK 69</text>
</svg>
